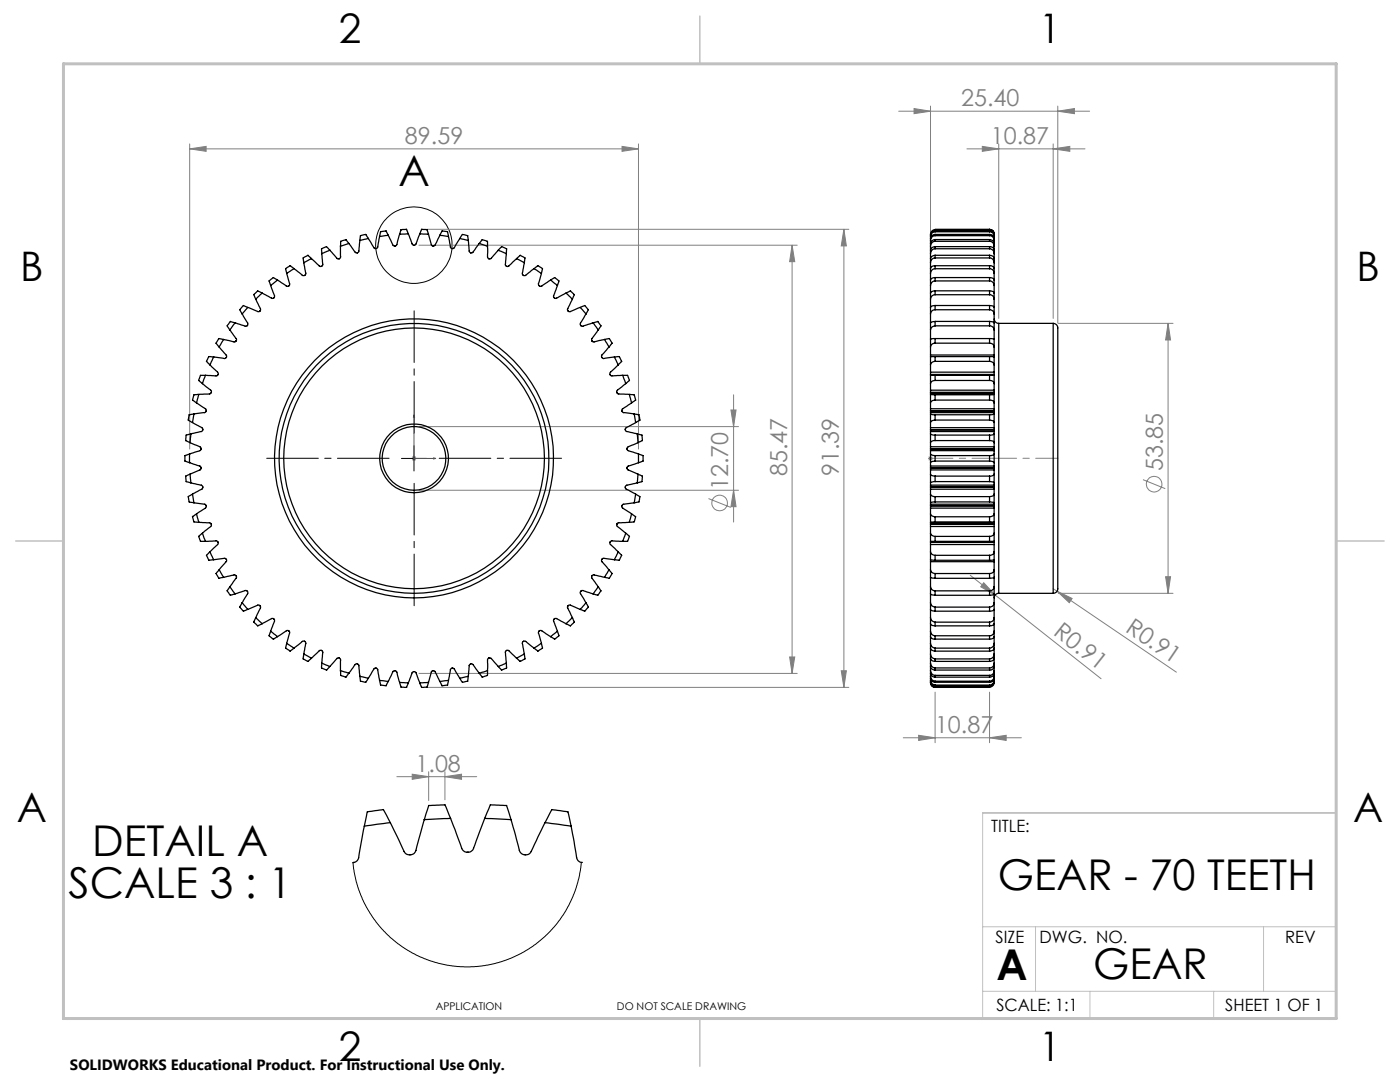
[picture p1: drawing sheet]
<svg xmlns="http://www.w3.org/2000/svg" width="279mm" height="216mm" viewBox="0 0 279 216" stroke-linecap="round" stroke-linejoin="round" font-family="sans-serif">
<g fill="none" stroke="#808080" stroke-width=".2">
<path d="M37.9 29.7l3.2-.5v1zM37.9 28.7v60.9M37.9 29.7h89.5M124.1 29.2l3.3 .5-3.3 .5zM127.4 28.7v60.9M179.4 22.2h38.1M182.4 21.7l3.3 .5-3.3 .5zM185.7 21.2v42.2M193 29.7h23.5M196 29.2l3.3 .5-3.3 .5zM199.3 28.7v34.8M210.2 29.7l3.3-.5v1z"/>
<path d="M210.2 28.7v34.8M211.1 22.2l3.3-.5v1zM211.1 21.2v43.3M83.6 48.9h75.5M85.1 45.8h84.3M158.1 48.9l.5 3.3h-1zM158.1 48.9v85.5M168.4 45.8l.5 3.3h-1zM168.4 45.8v91.4M146.4 78.8v25.4M211.2 64.5h22.9M233.1 64.5l.5 3.3h-1z"/>
<path d="M233.1 64.5v53.9M82.1 91.5h1M82.3 91.1l.7 .7M82.6 90.9v1.1M83 91.1l-.7 .7M83.6 85.1h63.8M83.6 97.8h63.8M141.4 99.5l4.4 1.7M145.9 81.8h1l-.5 3.3zM146.4 97.8l.5 3.3h-1zM185.2 91.5h1M185.3 91.1l.8 .7"/>
<path d="M185.7 90.9v1.1M186.1 91.1l-.8 .7M228.1 95.7l4.5 1.8M193.6 114.8l5 3.9M196.3 116.3l2.3 2.4-2.9-1.6zM198.6 118.7l21.1 16.7M210.2 117.5l.8 .5M211 118l3 1.4-.6 .9zM211 118l23.8 16.1M211.2 118.4h22.9M232.6 115.1h1l-.5 3.3zM83.6 134.4h75.5"/>
<path d="M85.1 137.2h84.3M157.6 131.1h1l-.5 3.3zM167.9 133.8h1l-.5 3.4zM186.6 138.1v10.1M197.5 138.1v10.1M79.2 155h15.9M82.3 154.5l3.2 .5-3.2 .5zM85.5 154v5.7M88.8 155l3.3-.5v1zM88.8 154v5.6M180.3 147.2h23.5M183.3 146.7l3.3 .5-3.3 .5z"/>
<path d="M197.5 147.2l3.3-.5v1z"/>
<circle cx="230.3" cy="96.6" r="1.56"/>
<circle cx="143.6" cy="100.4" r="1.55"/>
</g>
<g fill="none" stroke="#000" stroke-width=".2">
<path d="M80.1 91.5h5M82.6 89v5"/>
<circle cx="82.6" cy="48.9" r="7.6"/>
</g>
<path d="M82.6 82.8v8.7h4.4M82.6 82.8l.1 .5h-.2zM86.5 91.4l.5 .1-.5 .1zM185.7 91.4v.2zM185.7 82.8v.5v-.5M185.7 91.5h.1M185.7 82.8v8.7" fill="none" stroke="#00f" stroke-width=".2"/>
<path d="M77.7 91.4h-24.5M82.7 86.4v-24.4M82.7 96.4v24.5M87.7 91.4h24.4" fill="none" stroke="#000" stroke-width=".2" stroke-dasharray="15.2 1.3 1.3 1.3" stroke-dashoffset="4.9"/>
<path d="M196.1 184.9h70.6M196.1 197.8h70.6M206.7 184.9v12.9M217.5 197.8v5.4M242.2 197.8v5.4M252.2 184.9v12.9M26.7 203.2h240v-41h-70.6v41" fill="none" stroke="#c0c0c0" stroke-width=".2"/>
<path d="M139.7 3.2v9.5M3.1 107.9h9.6M266.7 107.9h9.5M139.7 203.2v9.6" fill="none" stroke="#c0c0c0" stroke-width=".3"/>
<path d="M12.7 12.7h254v190.5h-254z" fill="none" stroke="#c0c0c0" stroke-width=".6"/>
<path d="M185.7 91.4h12.7M198.4 91.4h12.7" fill="none" stroke="#808080" stroke-width=".2" stroke-dasharray="15.2 1.3 1.3 1.3" stroke-dashoffset="10.8"/>
<g fill="#00f">
<path d="M86.5 91.4l.5 .1-.5 .1zM82.6 82.8l.1 .5h-.2z"/>
<path d="M185.7 91.4v.2zM185.7 82.8v.5z"/>
</g>
<g fill="#808080">
<path d="M196.3 116.3l2.3 2.4-2.9-1.6z"/>
<path d="M211 118l3 1.4-.6 .9z"/>
<path d="M124.1 29.2l3.3 .5-3.3 .5zM37.9 29.7l3.2-.5v1z"/>
<path d="M210.2 29.7l3.3-.5v1zM196 29.2l3.3 .5-3.3 .5z"/>
<path d="M183.3 146.7l3.3 .5-3.3 .5zM197.5 147.2l3.3-.5v1zM182.4 21.7l3.3 .5-3.3 .5zM211.1 22.2l3.3-.5v1zM82.3 154.5l3.2 .5-3.2 .5zM88.8 155l3.3-.5v1z"/>
<path d="M158.1 48.9l.5 3.3h-1zM157.6 131.1h1l-.5 3.3z"/>
<path d="M232.6 115.1h1l-.5 3.3zM233.1 64.5l.5 3.3h-1z"/>
<path d="M168.4 45.8l.5 3.3h-1zM167.9 133.8h1l-.5 3.4zM145.9 81.8h1l-.5 3.3zM146.4 97.8l.5 3.3h-1z"/>
</g>
<g fill="none" stroke="#000" stroke-width=".25">
<path d="M51 59.7l1 1.9a.42 .42 0 0 1-.1 .5 .42 .42 0 0 1-.5 .1l-1.9-.9M52.3 58.5l-1.3 1.2M52.3 58.5l-.5-.3a.56 .56 0 0 0-.9 .3l-.2 .3 .3 .9M54 57l.8 2a.44 .44 0 0 1-.6 .5l-1.9-1M55.4 55.9l-1.4 1.1M55.4 55.9l-.5-.3a.39 .39 0 0 0-.7 0l-.2 .2a.46 .46 0 0 0-.3 .4 .46 .46 0 0 0 .2 .4l.1 .4M57.2 54.6l.6 2a.43 .43 0 0 1-.2 .4 .43 .43 0 0 1-.4 .1l-1.8-1.2M58.7 53.6l-1.5 1M58.7 53.6l-.2-.2a.64 .64 0 0 0-1.2 0 .72 .72 0 0 0-.1 1v.2M60.6 52.4l.4 2.1a.46 .46 0 0 1-.2 .4 .46 .46 0 0 1-.5 0l-1.6-1.3M62.2 51.6l-1.6 .8M62.2 51.6l-.3-.2a.6 .6 0 0 0-1-.1 .62 .62 0 0 0-.3 .9v.2"/>
<path d="M64.2 50.6l.2 2.1a.42 .42 0 0 1-.2 .4 .42 .42 0 0 1-.5 0l-1.5-1.5M65.8 49.9l-1.6 .7M65.8 49.9l-.4-.4a.57 .57 0 0 0-.9 0l-.3 .1v1M67.9 49.1l.1 2.2a.46 .46 0 0 1-.8 .2l-1.4-1.6M69.6 48.6l-1.7 .5M69.6 48.6l-.2-.3a.59 .59 0 0 0-1-.3l-.4 .2-.1 .9M71.8 48l-.2 2.1a.41 .41 0 0 1-.3 .4 .41 .41 0 0 1-.4-.2l-1.3-1.7M73.5 47.6l-1.7 .4M73.5 47.6l-.1-.2a.75 .75 0 0 0-1.2-.4h-.3l-.1 1M75.7 47.2l-.3 2.1a.44 .44 0 0 1-.4 .3 .44 .44 0 0 1-.4-.2l-1.1-1.8M77.5 47l-1.8 .2M77.5 47l-.2-.4a.6 .6 0 0 0-.9-.4 .59 .59 0 0 0-.6 .8l-.1 .2"/>
<path d="M79.8 46.7l-.6 2.1a.46 .46 0 0 1-.8 .1l-.9-1.9M81.5 46.7l-.1-.3a.62 .62 0 0 0-1-.6 .58 .58 0 0 0-.6 .7v.2M81.5 46.7h-1.7M81.5 46.7l.7 1.9a.43 .43 0 0 0 .4 .3 .43 .43 0 0 0 .4-.3l.8-1.9M83.8 46.7h1.7M83.8 46.7l.1-.3a.64 .64 0 0 1 .9-.6 .63 .63 0 0 1 .6 .8l.1 .1M85.5 46.7l.4 1.3a1.11 1.11 0 0 0 .4 1.1l.6-.2 .9-1.9M87.8 47l1.7 .2M87.8 47l.1-.4a.71 .71 0 0 1 1.1-.4h.3l.2 1M89.5 47.2l.4 2.1a.44 .44 0 0 0 .3 .3 .44 .44 0 0 0 .5-.2l1.1-1.8M91.8 47.6l1.7 .4M91.8 47.6l.2-.4a.55 .55 0 0 1 .3-.4 .55 .55 0 0 1 .6 .1 .55 .55 0 0 1 .5 .8l.1 .3"/>
<path d="M93.5 48l.1 2.1a.44 .44 0 0 0 .3 .3 .44 .44 0 0 0 .5-.1l1.2-1.7M95.6 48.6l1.7 .5M95.6 48.6l.2-.2a.73 .73 0 0 1 1.2-.4l.3 .2v.9M97.3 49.1v2.2a.46 .46 0 0 0 .7 .2l1.4-1.6M99.4 49.9l1.6 .7M99.4 49.9l.5-.5a.51 .51 0 0 1 .8 .1l.4 .1-.1 1M101 50.6l-.1 2.1a.42 .42 0 0 0 .2 .4 .42 .42 0 0 0 .5 0l1.5-1.5M103.1 51.6l1.5 .8M103.1 51.6l.3-.3a.49 .49 0 0 1 .4-.3 .49 .49 0 0 1 .5 .2l.1 .1a.44 .44 0 0 1 .4 .2 .44 .44 0 0 1-.1 .5l-.1 .4M104.6 52.4l-.4 2.1a.44 .44 0 0 0 .3 .4 .44 .44 0 0 0 .4 0l1.7-1.3M106.6 53.6l1.5 1M106.6 53.6l.1-.1a.79 .79 0 0 1 1.4-.1 .81 .81 0 0 1 0 1v.2"/>
<path d="M108.1 54.6l-.6 2a.46 .46 0 0 0 .1 .4 .46 .46 0 0 0 .5 .1l1.8-1.2M109.9 55.9l1.3 1.1M109.9 55.9l.2-.1a.6 .6 0 0 1 .9-.2l.2 .2a.56 .56 0 0 1 .1 .9l-.1 .3M111.2 57l-.7 2a.44 .44 0 0 0 .6 .5l1.9-1M113 58.5l1.2 1.2M113 58.5l.3-.2a.6 .6 0 0 1 1 .2l.3 .3-.4 .9M114.2 59.7l-.9 1.9a.42 .42 0 0 0 .1 .5 .42 .42 0 0 0 .4 .1l2-.9M185.7 59.7v1.6M185.7 58.5v1.2M185.7 57v1.5M185.7 55.9v1.1M185.7 54.6v1.3"/>
<path d="M185.7 53.6v1M185.7 52.4v1.2M185.7 51.6v.8M185.7 50.6v1M185.7 49.9v.7M185.7 49.1v.8M185.7 48.6v.5M185.7 48v.6M185.7 47.6v.4M185.7 47.2v.4M185.7 47v.2M185.7 46.7h.1"/>
<path d="M185.7 46.7v.3M186.6 58.8a.94 .94 0 0 0-.9 .9M186.6 58v.8M186.6 58l-.6 .2-.3 .3M186.6 56.1a.94 .94 0 0 0-.9 .9M186.6 55.4v.7M186.6 55.4l-.6 .1-.3 .4M186.6 53.6a.94 .94 0 0 0-.9 1M186.6 53v.6M186.6 53h-.1a.76 .76 0 0 0-.8 .6M186.6 51.5a.94 .94 0 0 0-.9 .9M186.6 50.9v.6"/>
<path d="M186.6 50.9h-.1a.88 .88 0 0 0-.8 .7M186.6 49.6a.94 .94 0 0 0-.9 1M186.6 49.2v.4M186.6 49.2h-.1a.86 .86 0 0 0-.8 .7M186.6 48.2a.94 .94 0 0 0-.9 .9M186.6 47.8v.4M186.6 47.8h-.1a.93 .93 0 0 0-.8 .8M186.6 47a.94 .94 0 0 0-.9 1M186.6 46.8v.2M186.6 46.8h-.1a.92 .92 0 0 0-.8 .8M186.6 46.2a.94 .94 0 0 0-.9 1M186.6 46.1v.1"/>
<path d="M186.6 46.1h-.1a.99 .99 0 0 0-.8 .9M186.6 58.8h10.9M186.6 58h10.9M186.6 56.1h10.9M186.6 55.4h10.9M186.6 53.6h10.9M186.6 53h10.9M186.6 51.5h10.9M186.6 50.9h10.9M186.6 49.6h10.9M186.6 49.2h10.9M186.6 48.2h10.9"/>
<path d="M186.6 47.8h10.9M186.6 47h10.9M186.6 46.8h10.9M186.6 46.2h10.9M186.6 46.1h10.9M186.6 45.8h10.9M197.5 58.8a.85 .85 0 0 1 .9 .9M197.5 58v.8M197.5 58l.3 .1a.51 .51 0 0 1 .6 .4M197.5 56.1a.9 .9 0 0 1 .9 .9M197.5 55.4v.7M197.5 55.4l.8 .2 .1 .3"/>
<path d="M197.5 53.6a.86 .86 0 0 1 .9 1M197.5 53v.6M197.5 53a.81 .81 0 0 1 .9 .6M197.5 51.5a.9 .9 0 0 1 .9 .9M197.5 50.9v.6M197.5 50.9l.3 .1a.66 .66 0 0 1 .6 .6M197.5 49.6h.1a.92 .92 0 0 1 .8 1M197.5 49.2v.4M197.5 49.2a.83 .83 0 0 1 .9 .7M197.5 48.2a.91 .91 0 0 1 .9 .9M197.5 47.8v.4M197.5 47.8a.89 .89 0 0 1 .9 .8"/>
<path d="M197.5 47a.9 .9 0 0 1 .9 1M197.5 46.8v.2M197.5 46.8a.82 .82 0 0 1 .9 .8M197.5 46.2a.86 .86 0 0 1 .9 1M197.5 46.1v.1M197.5 46.1a.88 .88 0 0 1 .9 .9M197.5 45.8h-10.9a.94 .94 0 0 0-.9 .9M197.5 45.8a.85 .85 0 0 1 .9 .9M197.5 45.8h.1M197.5 45.8a.88 .88 0 0 1 .9 .9M198.4 59.7v1.6M198.4 58.5v1.2"/>
<path d="M198.4 57v1.5M198.4 55.9v1.1M198.4 54.6v1.3M198.4 53.6v1M198.4 52.4v1.2M198.4 51.6v.8M198.4 50.6v1M198.4 49.9v.7M198.4 49.1v.8M198.4 48.6v.5M198.4 48v.6M198.4 47.6v.4"/>
<path d="M198.4 47.2v.4M198.4 47v.2M198.4 46.7v.3M39.7 78.7l-.5 1.7M39.7 78.7h-.7a.39 .39 0 0 0-.4 .2 .39 .39 0 0 0 0 .4l-.1 .1a.38 .38 0 0 0 .3 .7l.4 .3M40.4 76.6l1.7 1.3a.43 .43 0 0 1 .1 .4 .43 .43 0 0 1-.4 .3l-2.1 .1M41 74.9l-.6 1.7M41 74.9h-.6a.42 .42 0 0 0-.4 0 .42 .42 0 0 0-.2 .5 .61 .61 0 0 0 .4 1l.2 .2M41.9 72.8l1.5 1.5a.44 .44 0 0 1 .1 .4 .44 .44 0 0 1-.4 .3l-2.1-.1M42.7 71.2l-.8 1.6M42.7 71.2h-.5a.59 .59 0 0 0-.8 .6l-.2 .3 .7 .7M43.7 69.3l1.4 1.5a.42 .42 0 0 1 .1 .5 .42 .42 0 0 1-.4 .2l-2.1-.3"/>
<path d="M44.6 67.7l-.9 1.6M44.6 67.7h-.2a.75 .75 0 0 0-1.1 .6l-.2 .2 .6 .8M45.9 65.8l1.3 1.8a.44 .44 0 0 1-.5 .6l-2.1-.5M46.9 64.4l-1 1.4M46.9 64.4l-.9-.3-.3 .4a.6 .6 0 0 0-.1 1l.3 .3M48.3 62.7l.7 1.1a.98 .98 0 0 1 .4 1.1l-.4 .2-2.1-.7M49.5 61.3l-1.2 1.4M49.5 61.3l-.6-.2a.52 .52 0 0 0-.8 .4l-.3 .3 .5 .9M115.8 61.3l1.1 1.4M115.8 61.3l.4-.1a.65 .65 0 0 1 1 .4l.2 .2-.5 .9M116.9 62.7l-1 1.8a.43 .43 0 0 0 0 .4 .43 .43 0 0 0 .4 .2l2.1-.7M118.4 64.4l1 1.4"/>
<path d="M118.4 64.4l.9-.3 .3 .4a.64 .64 0 0 1 0 1.1l-.2 .2M119.4 65.8l-1.3 1.8a.42 .42 0 0 0 0 .4 .42 .42 0 0 0 .5 .2l2-.5M120.6 67.7l.9 1.6M120.6 67.7h.4a.62 .62 0 0 1 1 .4l.2 .4-.7 .8M121.5 69.3l-1.4 1.5a.45 .45 0 0 0 0 .5 .45 .45 0 0 0 .4 .2l2.1-.3M122.6 71.2l.8 1.6M122.6 71.2h.1a.89 .89 0 0 1 1.3 .8l.1 .1-.7 .7M123.4 72.8l-1.6 1.5a.42 .42 0 0 0-.1 .4 .42 .42 0 0 0 .4 .3l2.2-.1M124.3 74.9l.6 1.7M124.3 74.9h.4a.51 .51 0 0 1 .5 0 .51 .51 0 0 1 .2 .5l.1 .1a.44 .44 0 0 1 .1 .5 .44 .44 0 0 1-.4 .3l-.3 .3M124.9 76.6l-1.7 1.3a.41 .41 0 0 0-.1 .4 .41 .41 0 0 0 .4 .3l2.1 .1M125.6 78.7l.4 1.7"/>
<path d="M125.6 78.7h.2a.69 .69 0 0 1 1 .7 .62 .62 0 0 1-.6 .9l-.2 .1M185.7 78.7l.9 .1M185.7 78.7v1.7M185.7 78.6v.1M185.7 76.6v1.3M185.7 74.9h.9M185.7 74.9v1.7M185.7 72.8v1.5M185.7 71.2v1.6M185.7 78.4v.2M185.7 77.9v.4M185.7 78.3v.1"/>
<path d="M185.7 69.3v1.5M185.7 67.7v1.6M185.7 74.8v.1M185.7 74.3v.4M185.7 74.7v.1M185.7 70.8v.4M185.7 65.8v1.9M185.7 62.7v1.8M185.7 61.3v1.4M185.7 78.6h12.7M185.7 77.9h12.7M185.7 74.3h12.7"/>
<path d="M185.7 78.4h12.7M185.7 78.3h12.7M185.7 70.8h12.7M185.7 74.8h12.7M185.7 74.7h12.7M186.6 79.8l-.5 .1-.4 .5M186.6 78.8v1M186.6 75.9a.83 .83 0 0 0-.9 .7M186.6 74.9v1M186.6 72.1l-.5 .1-.4 .6M186.6 71.2v.9M186.6 71.2h-.9"/>
<path d="M186.6 68.5a.87 .87 0 0 0-.9 .8M186.6 67.6v.9M186.6 67.6l-.9 .1M186.6 65a.95 .95 0 0 0-.9 .8M186.6 64.1v.9M186.6 64.1l-.3 .1a.79 .79 0 0 0-.6 1.1v.5M186.6 61.8a.86 .86 0 0 0-.9 .9M186.6 61v.8M186.6 61l-.6 .1-.3 .2M186.6 79.8h10.9M186.6 78.8h10.9M186.6 75.9h10.9"/>
<path d="M186.6 74.9h10.9M186.6 72.1h10.9M186.6 71.2h10.9M186.6 68.5h10.9M186.6 67.6h10.9M186.6 65h10.9M186.6 64.1h10.9M186.6 61.8h10.9M186.6 61h10.9M197.5 79.8h.1a.69 .69 0 0 1 .8 .6M197.5 78.8v1M197.5 75.9h.1a.74 .74 0 0 1 .8 .7"/>
<path d="M197.5 74.9v1M197.5 74.9h.9M197.5 72.1h.1a.79 .79 0 0 1 .8 .7M197.5 71.2v.9M197.5 71.2h.9M197.5 68.5h.1a.78 .78 0 0 1 .8 .8M197.5 67.6v.9M197.5 67.6l.9 .1M197.5 65h.1a.85 .85 0 0 1 .8 .8M197.5 64.1v.9M197.5 64.1l.9 .2v1.5M197.5 61.8h.1a.84 .84 0 0 1 .8 .9"/>
<path d="M197.5 61v.8M197.5 61h.5l.4 .3M198.4 63.6a.9 .9 0 0 0 .9 .9M198.4 78.7l-.9 .1M198.4 78.7v1.7M198.4 78.6v.1M198.4 76.6v1.3M198.4 74.9v1.7M198.4 72.8v1.5M198.4 71.2v1.6M198.4 78.4v.2M198.4 77.9v.4"/>
<path d="M198.4 78.3v.1M198.4 69.3v1.5M198.4 67.7v1.6M198.4 74.8v.1M198.4 74.3v.4M198.4 74.7v.1M198.4 70.8v.4M198.4 65.8v1.9M198.4 62.7v1.8M198.4 61.3v1.4M199.3 64.5v53.9M199.3 64.5h10.9"/>
<path d="M210.2 64.5a1.1 1.1 0 0 1 .9 1.5v50.4a1.98 1.98 0 0 1-.4 1.8l-.5 .2M210.2 64.5v53.9M37.9 90.6v1.7M37.9 90.6l-.4 .1a.63 .63 0 0 0-.6 .9 .62 .62 0 0 0 .7 .7h.3M37.9 92.3l2 .7a.42 .42 0 0 1 .2 .4 .42 .42 0 0 1-.2 .4l-2 .8M37.9 94.6l.2 1.7M37.9 94.6l-.9 .4 .1 .4a.62 .62 0 0 0 .6 .8l.4 .1M37.9 88.3l2 .8a.42 .42 0 0 1 .2 .4 .42 .42 0 0 1-.2 .4l-2 .7M38.1 86.6l-.2 1.7M38.1 86.6l-.4 .1a.61 .61 0 0 0-.6 .8l-.1 .4 .9 .4M38.1 96.3l2.1 .5a.48 .48 0 0 1 .1 .8l-1.9 1M38.4 98.6l.3 1.7"/>
<path d="M38.4 98.6l-.5 .3a.55 .55 0 0 0-.2 .9v.4l1 .1M38.4 84.3l1.9 1a.45 .45 0 0 1-.1 .8l-2.1 .5M38.7 82.6l-.3 1.7M38.7 82.6l-.2 .1a.69 .69 0 0 0-.8 .1 .69 .69 0 0 0-.1 .8v.3l.8 .4M39.2 80.4l1.8 1.2a.43 .43 0 0 1 .2 .4 .43 .43 0 0 1-.4 .3l-2.1 .3M126 80.4l-1.7 1.2a.43 .43 0 0 0-.2 .4 .43 .43 0 0 0 .4 .3l2 .3M126.5 82.6l.4 1.7M126.5 82.6l.3 .1a.7 .7 0 0 1 .7 .1 .7 .7 0 0 1 .2 .8 .63 .63 0 0 1-.7 .6l-.1 .1M126.9 98.6l-.4 1.7M126.9 98.6l.3 .2a.59 .59 0 0 1 .4 1l-.1 .4-1 .1M126.9 84.3l-1.9 1a.42 .42 0 0 0-.2 .5 .42 .42 0 0 0 .3 .3l2.1 .5M127.2 86.6l.1 1.7"/>
<path d="M127.2 86.6h.3a.71 .71 0 0 1 .7 1v.3l-.9 .4M127.2 96.3l-2.1 .5a.43 .43 0 0 0-.3 .4 .43 .43 0 0 0 .2 .4l1.9 1M127.3 94.6l-.1 1.7M127.3 94.6l.2 .1a.69 .69 0 0 1 .7 .4 .69 .69 0 0 1-.1 .7v.3l-.9 .2M127.3 88.3l-1.9 .8a.42 .42 0 0 0-.3 .4 .42 .42 0 0 0 .3 .4l2 .7M127.4 90.6v1.7M127.4 90.6l.2 .1a.71 .71 0 0 1 .7 .3 .71 .71 0 0 1 0 .7v.3l-.9 .3M127.4 92.3l-2 .7a.42 .42 0 0 0-.3 .4 .42 .42 0 0 0 .3 .4l1.9 .8M185.7 90.6l.3 .2 .6 .1M185.7 89.9v.7M185.7 90.6v1.7M185.7 92.3v.7"/>
<path d="M185.7 94.6v1.7M185.7 94.6l.3 .3 .6 .1M185.7 93.8v.8M185.7 88.3v.8M185.7 86.6v1.7M185.7 86.6l.9 .2M185.7 96.3v.5M185.7 86.1v.5M185.7 98.6v1.7M185.7 98.6l.3 .4 .6 .1M185.7 97.6v1M185.7 84.3v1"/>
<path d="M185.7 82.6v1.7M185.7 82.6l.9 .2M185.7 82.3v.3M185.7 80.4v1.2M185.7 93v.3M185.7 89.6v.3M185.7 93.4v.4M185.7 89.1v.4M185.7 93.3v.1M185.7 89.5v.1M185.7 96.8v.4M185.7 85.8v.3"/>
<path d="M185.7 97.2v.4M185.7 85.3v.4M185.7 97.2h.1M185.7 85.7v.1M185.7 82v.3M185.7 81.6v.4M185.7 82h.1M185.7 89.9h12.7M185.7 93h12.7M185.7 93.8h12.7M185.7 89.1h12.7M185.7 96.8h12.7"/>
<path d="M185.7 86.1h12.7M185.7 97.6h12.7M185.7 85.3h12.7M185.7 82.3h12.7M185.7 81.6h12.7M185.7 93.3h12.7M185.7 89.6h12.7M185.7 93.4h12.7M185.7 89.5h12.7M185.7 97.2h12.7M185.7 85.8h12.7M185.7 85.7h12.7"/>
<path d="M185.7 82h12.7M186.6 90.9v1.1M186.6 92l-.7 .1-.2 .2M186.6 95v1.1M186.6 96.1l-.9 .2M186.6 87.9l-.5 .1-.4 .3M186.6 86.8v1.1M186.6 99.1v1.1M186.6 83.8l-.7 .2-.2 .3M186.6 82.8v1M186.6 90.9h10.9M186.6 92h10.9"/>
<path d="M186.6 95h10.9M186.6 87.9h10.9M186.6 96.1h10.9M186.6 86.8h10.9M186.6 99.1h10.9M186.6 83.8h10.9M186.6 82.8h10.9M197.5 92l.7 .1 .2 .2M197.5 90.9v1.1M197.5 87.9h.1a.69 .69 0 0 1 .8 .4M197.5 86.8v1.1M197.5 96.1l.7 .1 .2 .1"/>
<path d="M197.5 95v1.1M197.5 83.8h.1a.72 .72 0 0 1 .8 .5M197.5 82.8v1M197.5 99.1v1.1M198.4 89.9v.7M198.4 90.6l-.1 .2-.8 .1M198.4 92.3v.7M198.4 90.6v1.7M198.4 93.8v.8M198.4 94.6l-.4 .3-.5 .1M198.4 88.3v.8M198.4 86.6v1.7"/>
<path d="M198.4 86.6l-.4 .2h-.5M198.4 94.6v1.7M198.4 96.3v.5M198.4 86.1v.5M198.4 97.6v1M198.4 98.6l-.1 .3-.8 .2M198.4 84.3v1M198.4 82.6v1.7M198.4 82.6l-.9 .2M198.4 98.6v1.7M198.4 82.3v.3M198.4 80.4v1.2"/>
<path d="M198.4 93v.3M198.4 89.6v.3M198.4 93.4v.4M198.4 89.1v.4M198.4 93.3v.1M198.4 89.5v.1M198.4 96.8v.4M198.4 85.8v.3M198.4 97.2v.4M198.4 85.3v.4M198.4 97.2h.1M198.4 85.7v.1"/>
<path d="M198.4 82v.3M198.4 81.6v.4M198.4 82h.1M38.7 100.3l2.1 .3a.45 .45 0 0 1 .2 .8l-1.8 1.2M39.2 102.6l.5 1.6M39.2 102.6l-.2 .1a.73 .73 0 0 0-.4 1.2l.1 .2 1 .1M39.7 104.2l2.1 .1a.43 .43 0 0 1 .4 .3 .43 .43 0 0 1-.1 .5l-1.7 1.3M40.4 106.4l.6 1.6M40.4 106.4l-.4 .4a.42 .42 0 0 0-.4 .3 .42 .42 0 0 0 .2 .4l.1 .2a.46 .46 0 0 0 .2 .4 .46 .46 0 0 0 .5-.1h.4M41 108l2.1-.1a.45 .45 0 0 1 .3 .8l-1.5 1.4M41.9 110.1l.8 1.6M41.9 110.1l-.3 .2a.71 .71 0 0 0 0 1.2l.1 .3 1-.1"/>
<path d="M42.7 111.7l2.1-.3a.42 .42 0 0 1 .4 .2 .42 .42 0 0 1-.1 .5l-1.4 1.6M43.7 113.7l.9 1.5M43.7 113.7l-.2 .3a.48 .48 0 0 0-.4 .4 .48 .48 0 0 0 .3 .5l.3 .5 .9-.2M44.6 115.2l2.1-.5a.41 .41 0 0 1 .4 .2 .41 .41 0 0 1 0 .5l-1.2 1.7M45.9 117.1l1 1.4M45.9 117.1l-.3 .3a.51 .51 0 0 0 0 .9l.4 .5 .9-.3M46.9 118.5l2-.7a.47 .47 0 0 1 .5 .7l-1.1 1.8M118.4 118.5l-2.1-.7a.43 .43 0 0 0-.4 .2 .43 .43 0 0 0 0 .5l1 1.8M119.4 117.1l-1 1.4M119.4 117.1l.2 .2a.65 .65 0 0 1 0 1.2l-.3 .3-.9-.3M120.6 115.2l-2-.5a.41 .41 0 0 0-.5 .2 .41 .41 0 0 0 0 .5l1.3 1.7M121.5 113.7l-.9 1.5"/>
<path d="M121.5 113.7l.3 .3a.5 .5 0 0 1 .3 .4 .5 .5 0 0 1-.2 .5l-.3 .5-1-.2M122.6 111.7l-2.1-.3a.44 .44 0 0 0-.4 .7l1.4 1.6M123.4 110.1l-.8 1.6M123.4 110.1l.2 .2a.59 .59 0 0 1 .4 .5 .59 .59 0 0 1-.2 .6l-.2 .4-1-.1M124.3 108l-2.2-.1a.42 .42 0 0 0-.4 .3 .42 .42 0 0 0 .1 .5l1.6 1.4M124.9 106.4l-.6 1.6M124.9 106.4l.2 .2a.66 .66 0 0 1 .3 1.1 .66 .66 0 0 1-.9 .3h-.2M125.6 104.2l-1.6 .1a.69 .69 0 0 0-.8 .2l-.1 .5 1.8 1.4M126 102.6l-.4 1.6M126 102.6l.2 .1a.73 .73 0 0 1 .6 .4 .73 .73 0 0 1-.2 .8 .78 .78 0 0 1-.9 .3h-.1M126.5 100.3l-2 .3a.43 .43 0 0 0-.4 .3 .43 .43 0 0 0 .2 .5l1.7 1.2M185.7 100.3v.3"/>
<path d="M185.7 102.6a.9 .9 0 0 0 .9 .5M185.7 102.6v1.6M185.7 101.4v1.2M185.7 104.2v.1M185.7 108h.9M185.7 106.4a.94 .94 0 0 0 .9 .6M185.7 106.4v1.6M185.7 105.1v1.3M185.7 100.6v.3M185.7 101v.4M185.7 110.1v.1a.91 .91 0 0 0 .9 .6M185.7 108.7v1.4"/>
<path d="M185.7 111.7l.9 .1M185.7 110.1v1.6M185.7 100.9v.1M185.7 104.3v.3M185.7 104.6v.5M185.7 104.6h.1M185.7 113.7a.87 .87 0 0 0 .9 .7M185.7 112.1v1.6M185.7 115.2l.9 .2M185.7 113.7v1.5M185.7 108v.2M185.7 108.2v.5"/>
<path d="M185.7 108.2h.1M185.7 111.7v.4M185.7 117.1a.92 .92 0 0 0 .9 .8M185.7 115.2v1.9M185.7 117.1v1.5l.9 .2M185.7 118.5v1.8M185.7 100.6h12.7M185.7 101.4h12.7M185.7 104.3h12.7M185.7 105.1h12.7M185.7 100.9h12.7M185.7 101h12.7"/>
<path d="M185.7 108.7h12.7M185.7 104.6h12.7M185.7 112.1h12.7M185.7 108.2h12.7M186.6 100.2l-.9 .1M186.6 103.1v1M186.6 104.1l-.9 .1M186.6 107v1M186.6 110.8v1M186.6 114.4v1M186.6 117.9v.9M186.6 100.2h10.9"/>
<path d="M186.6 103.1h10.9M186.6 104.1h10.9M186.6 107h10.9M186.6 108h10.9M186.6 110.8h10.9M186.6 111.8h10.9M186.6 114.4h10.9M186.6 115.4h10.9M186.6 117.9h10.9M186.6 118.8h10.9M197.5 100.2l.9 .1M197.5 104.1l.9 .1"/>
<path d="M197.5 103.1v1M197.5 108h.9M197.5 107v1M197.5 110.8v1M197.5 114.4v1M197.5 117.9v.9M198.4 100.3v.3M198.4 102.6a.72 .72 0 0 1-.9 .5M198.4 101.4v1.2M198.4 102.6v1.6M198.4 104.2v.1M198.4 106.4a.75 .75 0 0 1-.9 .6"/>
<path d="M198.4 105.1v1.3M198.4 106.4v1.6M198.4 100.6v.3M198.4 101v.4M198.4 110.1a.74 .74 0 0 1-.9 .7M198.4 108.7v1.4M198.4 100.9v.1M198.4 111.7l-.9 .1M198.4 110.1v1.6M198.4 104.3v.3M198.4 104.6v.5M198.4 104.6h.1"/>
<path d="M198.4 113.7a.78 .78 0 0 1-.9 .7M198.4 112.1v1.6M198.4 115.2l-.9 .2M198.4 113.7v1.5M198.4 108v.2M198.4 108.2v.5M198.4 108.2h.1M198.4 111.7v.4M198.4 117.1a.82 .82 0 0 1-.9 .8M198.4 115.2v1.9M198.4 117.1v.5a1.04 1.04 0 0 1-.2 1.1l-.7 .1M198.4 118.5v1.8"/>
<path d="M199.3 118.4a.9 .9 0 0 0-.9 .9M199.3 118.4h10.9M48.3 120.3l1.2 1.3M48.3 120.3l-.5 .8 .3 .3a.77 .77 0 0 0 1.3 .2h.1M49.5 121.6l1.9-.8a.43 .43 0 0 1 .6 .5l-1 1.9M51 123.2l1.3 1.3M51 123.2l-.3 .9 .5 .6 .3 .2 .8-.4M52.3 124.5l1.9-1.1a.44 .44 0 0 1 .5 .1 .44 .44 0 0 1 .1 .5l-.8 1.9M54 125.9l1.4 1.1M54 125.9l-.1 .4a.64 .64 0 0 0 .3 1 .65 .65 0 0 0 1-.2l.2-.1M55.4 127l1.8-1.1a.41 .41 0 0 1 .4 0 .41 .41 0 0 1 .2 .4l-.6 2.1M57.2 128.4l1.5 .9"/>
<path d="M57.2 128.4v.3a.63 .63 0 0 0 .4 1l.3 .2 .8-.6M58.7 129.3l1.6-1.3a.48 .48 0 0 1 .7 .4l-.4 2.1M60.6 130.5l1.6 .8M60.6 130.5v.3a.64 .64 0 0 0 .5 1l.4 .2 .7-.7M62.2 131.3l1.5-1.4a.42 .42 0 0 1 .5-.1 .42 .42 0 0 1 .2 .4l-.2 2.1M64.2 132.3l1.6 .7M64.2 132.3v.3a.7 .7 0 0 0 .7 1 .67 .67 0 0 0 .8-.5l.1-.1M65.8 133l.9-1a.98 .98 0 0 1 .8-.7l.3 .1a.69 .69 0 0 1 .1 .8v1.6M67.9 133.8l1.7 .5M67.9 133.8l.1 .3a.64 .64 0 0 0 .7 .9l.3 .1 .6-.8M69.6 134.3l1.3-1.7a.42 .42 0 0 1 .4-.1 .42 .42 0 0 1 .3 .3l.2 2.1M71.8 134.9l1.7 .4"/>
<path d="M71.8 134.9l.1 .6a.41 .41 0 0 0 .1 .5 .41 .41 0 0 0 .5 0 .49 .49 0 0 0 .5 .1 .49 .49 0 0 0 .3-.4l.2-.4M73.5 135.3l1.1-1.8a.44 .44 0 0 1 .4-.2 .44 .44 0 0 1 .4 .3l.3 2.1M75.7 135.7l1.8 .3M75.7 135.7l.1 .4a.61 .61 0 0 0 .8 .7h.4l.5-.8M77.5 136l.9-1.9a.46 .46 0 0 1 .8 0l.6 2.1M79.8 136.2h1.7M79.8 136.2l.1 .3a.62 .62 0 0 0 .8 .7h.4l.4-1M81.5 136.2l.5-1.2a1.07 1.07 0 0 1 .5-1l.3 .1a.99 .99 0 0 1 .5 .9l.5 1.2M85.5 136.2h-1.7M85.5 136.2l-.1 .3a.62 .62 0 0 1-.8 .7h-.2a.68 .68 0 0 1-.5-.7l-.1-.3M87.8 136l-.9-1.9a.43 .43 0 0 0-.5-.3 .43 .43 0 0 0-.3 .3l-.6 2.1M89.5 135.7l-1.7 .3"/>
<path d="M89.5 135.7v.4a.64 .64 0 0 1-.8 .7 .57 .57 0 0 1-.8-.6l-.1-.2M91.8 135.3l-1.1-1.8a.44 .44 0 0 0-.5-.2 .44 .44 0 0 0-.3 .3l-.4 2.1M93.5 134.9l-1.7 .4M93.5 134.9l-.1 .4a.5 .5 0 0 1 0 .6 .5 .5 0 0 1-.6 .1 .57 .57 0 0 1-.6 .1 .57 .57 0 0 1-.3-.5l-.1-.3M95.6 134.3l-1.2-1.7a.44 .44 0 0 0-.5-.1 .44 .44 0 0 0-.3 .3l-.1 2.1M97.3 133.8l-1.7 .5M97.3 133.8v.1a.71 .71 0 0 1-.7 1.1l-.4 .1-.6-.8M99.4 133l-.8-1a.96 .96 0 0 0-.9-.7l-.4 .3v2.2M101 132.3l-1.6 .7M101 132.3l.1 .2a.71 .71 0 0 1-.1 .8 .71 .71 0 0 1-.6 .3l-.3 .1-.7-.7M103.1 131.3l-1.5-1.4a.42 .42 0 0 0-.5-.1 .42 .42 0 0 0-.2 .4l.1 2.1M104.6 130.5l-1.5 .8"/>
<path d="M104.6 130.5l.1 .3a.65 .65 0 0 1-.5 1 .68 .68 0 0 1-1-.4l-.1-.1M106.6 129.3l-1.7-1.3a.46 .46 0 0 0-.7 .4l.4 2.1M108.1 128.4l-1.5 .9M108.1 128.4v.2a.72 .72 0 0 1-.5 1.2l-.2 .1-.8-.6M109.9 127l-1.8-1.1a.44 .44 0 0 0-.5 0 .44 .44 0 0 0-.1 .4l.6 2.1M111.2 125.9l-1.3 1.1M111.2 125.9l.1 .3a.69 .69 0 0 1-.3 1.1l-.3 .2-.8-.5M113 124.5l-1.9-1.1a.44 .44 0 0 0-.5 .1 .44 .44 0 0 0-.1 .5l.7 1.9M114.2 123.2l-1.2 1.3M114.2 123.2l.1 .2a.68 .68 0 0 1 0 1l-.5 .5-.8-.4M115.8 121.6l-2-.8a.42 .42 0 0 0-.4 .1 .42 .42 0 0 0-.1 .4l.9 1.9M116.9 120.3l-1.1 1.3"/>
<path d="M116.9 120.3l.2 .2a.66 .66 0 0 1-.1 1.1l-.3 .4-.9-.4M185.7 120.3a.91 .91 0 0 0 .9 .8M185.7 121.6l.2 .2 .7 .2M185.7 120.3v1.3M185.7 124.5l.4 .3 .5 .1M185.7 123.2v.1a.98 .98 0 0 0 .9 .8M185.7 123.2v1.3M185.7 121.6v1.6M185.7 127l.4 .5h.5M185.7 125.9v.1a.91 .91 0 0 0 .9 .9M185.7 125.9v1.1M185.7 124.5v1.4"/>
<path d="M185.7 129.3l.2 .4 .7 .2M185.7 128.4a.97 .97 0 0 0 .9 .9M185.7 128.4v.9M185.7 127v1.4M185.7 130.5v.1a.97 .97 0 0 0 .9 .9M185.7 129.3v1.2M185.7 131.3v.2a.9 .9 0 0 0 .9 .5M185.7 130.5v.8M185.7 133a.8 .8 0 0 0 .9 .7M185.7 132.3v.1a.97 .97 0 0 0 .9 .9M185.7 132.3v.7M185.7 131.3v1"/>
<path d="M185.7 133.8a.97 .97 0 0 0 .9 1M185.7 133v.8M185.7 134.3a.84 .84 0 0 0 .9 .8M185.7 133.8v.5M185.7 134.9v.1a.97 .97 0 0 0 .9 .9M185.7 134.3v.6M185.7 135.3a.84 .84 0 0 0 .9 .8M185.7 134.9v.4M185.7 135.7v.1a.97 .97 0 0 0 .9 .9M185.7 135.3v.4M185.7 136a.88 .88 0 0 0 .9 .8M185.7 135.7v.3"/>
<path d="M185.7 136.2a.97 .97 0 0 0 .9 .9M185.7 136.2a.94 .94 0 0 0 .9 1M185.7 136v.2M186.6 121.1v.9M186.6 124.1v.8M186.6 126.9v.6M186.6 129.3v.6M186.6 131.5v.5M186.6 133.3v.4M186.6 134.8v.3M186.6 135.9v.2M186.6 136.7v.1"/>
<path d="M186.6 137.1v.1M186.6 121.1h10.9M186.6 122h10.9M186.6 124.1h10.9M186.6 124.9h10.9M186.6 126.9h10.9M186.6 127.5h10.9M186.6 129.3h10.9M186.6 129.9h10.9M186.6 131.5h10.9M186.6 132h10.9M186.6 133.3h10.9"/>
<path d="M186.6 133.7h10.9M186.6 134.8h10.9M186.6 135.1h10.9M186.6 135.9h10.9M186.6 136.1h10.9M186.6 136.7h10.9M186.6 136.8h10.9M186.6 137.1h10.9M197.5 121.1v.9M197.5 124.1v.8M197.5 126.9v.6M197.5 129.3v.6"/>
<path d="M197.5 131.5v.5M197.5 133.3v.4M197.5 134.8v.3M197.5 135.9v.2M197.5 136.7v.1M197.5 137.1l-10.9 .1M198.4 120.3a.86 .86 0 0 1-.9 .8M198.4 121.6l-.2 .2-.7 .2M198.4 120.3v1.3M198.4 123.2a.87 .87 0 0 1-.9 .9M198.4 121.6v1.6M198.4 124.5l-.2 .2-.7 .2"/>
<path d="M198.4 123.2v1.3M198.4 125.9a.87 .87 0 0 1-.9 1M198.4 124.5v1.4M198.4 127v.1a.79 .79 0 0 1-.9 .4M198.4 125.9v1.1M198.4 128.4a.91 .91 0 0 1-.9 .9M198.4 127v1.4M198.4 129.3v.1a.79 .79 0 0 1-.9 .5M198.4 128.4v.9M198.4 130.5a.92 .92 0 0 1-.9 1M198.4 129.3v1.2M198.4 131.3v.1a.77 .77 0 0 1-.9 .6"/>
<path d="M198.4 130.5v.8M198.4 132.3a.87 .87 0 0 1-.9 1M198.4 131.3v1M198.4 133a.82 .82 0 0 1-.9 .7M198.4 132.3v.7M198.4 133.8a.87 .87 0 0 1-.9 1M198.4 133v.8M198.4 134.3v.1a.8 .8 0 0 1-.9 .7M198.4 133.8v.5M198.4 134.9a.92 .92 0 0 1-.9 1M198.4 134.3v.6M198.4 135.3a.8 .8 0 0 1-.9 .8"/>
<path d="M198.4 134.9v.4M198.4 135.7a.91 .91 0 0 1-.9 1M198.4 135.3v.4M198.4 136a.85 .85 0 0 1-.9 .8M198.4 135.7v.3M198.4 136.2a.91 .91 0 0 1-.9 .9M198.4 136.2h.1M198.4 136v.2M70.4 172.1h.1M72.7 164.9l-1.1 6.2a1.21 1.21 0 0 1-1.2 1M77.9 164.1l-5.2 .8M77.9 164.1l-1.4-2.6-1.6 .2-1.6 .3-.6 2.9"/>
<path d="M84.7 163.5l-1.7 6.2a1.29 1.29 0 0 1-1.1 .9 1.29 1.29 0 0 1-1.3-.7l-2.7-5.8M89.9 163.3l-1.1-2.7-3.3 .1-.8 2.8M89.9 163.3l-5.2 .2M89.9 163.3l2.2 6a1.29 1.29 0 0 0 1.2 .7 1.29 1.29 0 0 0 1.2-.7l2.2-6M96.7 163.3l5.3 .2M96.7 163.3l1.2-2.7 3.2 .1 .9 2.8M102 163.5l1.6 6.2a1.29 1.29 0 0 0 1.2 .9 1.29 1.29 0 0 0 1.2-.7l2.8-5.8M108.8 164.1l5.2 .8M108.8 164.1l1.3-2.6 1.7 .2 1.5 .3 .7 2.9M114 164.9l1.1 6.2a1.12 1.12 0 0 0 .9 1M116 172.1h.1"/>
<circle cx="82.6" cy="91.5" r="26"/>
<circle cx="82.6" cy="91.5" r="26.9"/>
<circle cx="82.6" cy="91.5" r="6.4"/>
<circle cx="82.6" cy="91.5" r="27.8"/>
<circle cx="82.6" cy="91.5" r="6.9"/>
</g>
<path d="M116 172.1l-.3 2.5-.6 2-1.5 3.9-1.2 2.1-1.1 1.5-2.5 2.7-3.2 2.5-3.7 1.9-2.3 .9-2.3 .5-3.5 .3h-2l-2.4-.3-4.2-1.1-2-.9-1.8-1-2-1.3-1.6-1.4-2.7-2.9-1.3-1.8-1.2-2.3-1.5-3.9-.7-3.9" fill="none" stroke="#000" stroke-width=".2"/>
<g font-size="8.5">
<text x="79.5" y="37.1">A</text>
<text x="18.4" y="170.9">DETAIL A</text>
<text x="13.7" y="179.1">SCALE 3 : 1</text>
<text x="199.1" y="177.5">GEAR - 70 TEETH</text>
<text x="198.9" y="195.5">A</text>
<text x="218.2" y="195.4">GEAR</text>
</g>
<g font-size="8.1">
<text x="67.6" y="8.5">2</text>
<text x="207.3" y="8.5">1</text>
<text x="4" y="56.1">B</text>
<text x="270.7" y="56.1">B</text>
<text x="3.3" y="164.1">A</text>
<text x="270" y="164.1">A</text>
<text x="67.6" y="211.7">2</text>
<text x="207.3" y="211.7">1</text>
</g>
<g font-size="4.7" fill="#808080">
<text x="191.8" y="21.1">25.40</text>
<text x="80.8" y="28.7">89.59</text>
<text x="197.7" y="28.7">10.87</text>
<text x="157.1" y="95" transform="rotate(-90 157.1 95)">85.47</text>
<text x="167.4" y="95" transform="rotate(-90 167.4 95)">91.39</text>
<text x="232.1" y="94" transform="rotate(-90 232.1 94)">53.85</text>
<text x="145.3" y="97.8" transform="rotate(-90 145.3 97.8)">12.70</text>
<text x="224.4" y="125.9" transform="rotate(34 224.4 125.9)">R0.91</text>
<text x="210" y="126.5" transform="rotate(38 210 126.5)">R0.91</text>
<text x="186.6" y="146.2">10.87</text>
<text x="82.9" y="154">1.08</text>
</g>
<g font-size="3.4">
<text x="197.8" y="166">TITLE:</text>
<text x="198.7" y="188.1">SIZE</text>
<text x="207.5" y="188.1">DWG. NO.</text>
<text x="256.5" y="188.2">REV</text>
<text x="198.8" y="201.7">SCALE: 1:1</text>
<text x="244.5" y="201.7">SHEET 1 OF 1</text>
</g>
<text font-size="3" x="14" y="213.5">SOLIDWORKS Educational Product. For Instructional Use Only.</text>
<g font-size="2.1">
<text x="86.9" y="201.5">APPLICATION</text>
<text x="123.1" y="201.6">DO NOT SCALE DRAWING</text>
</g>
</svg>
